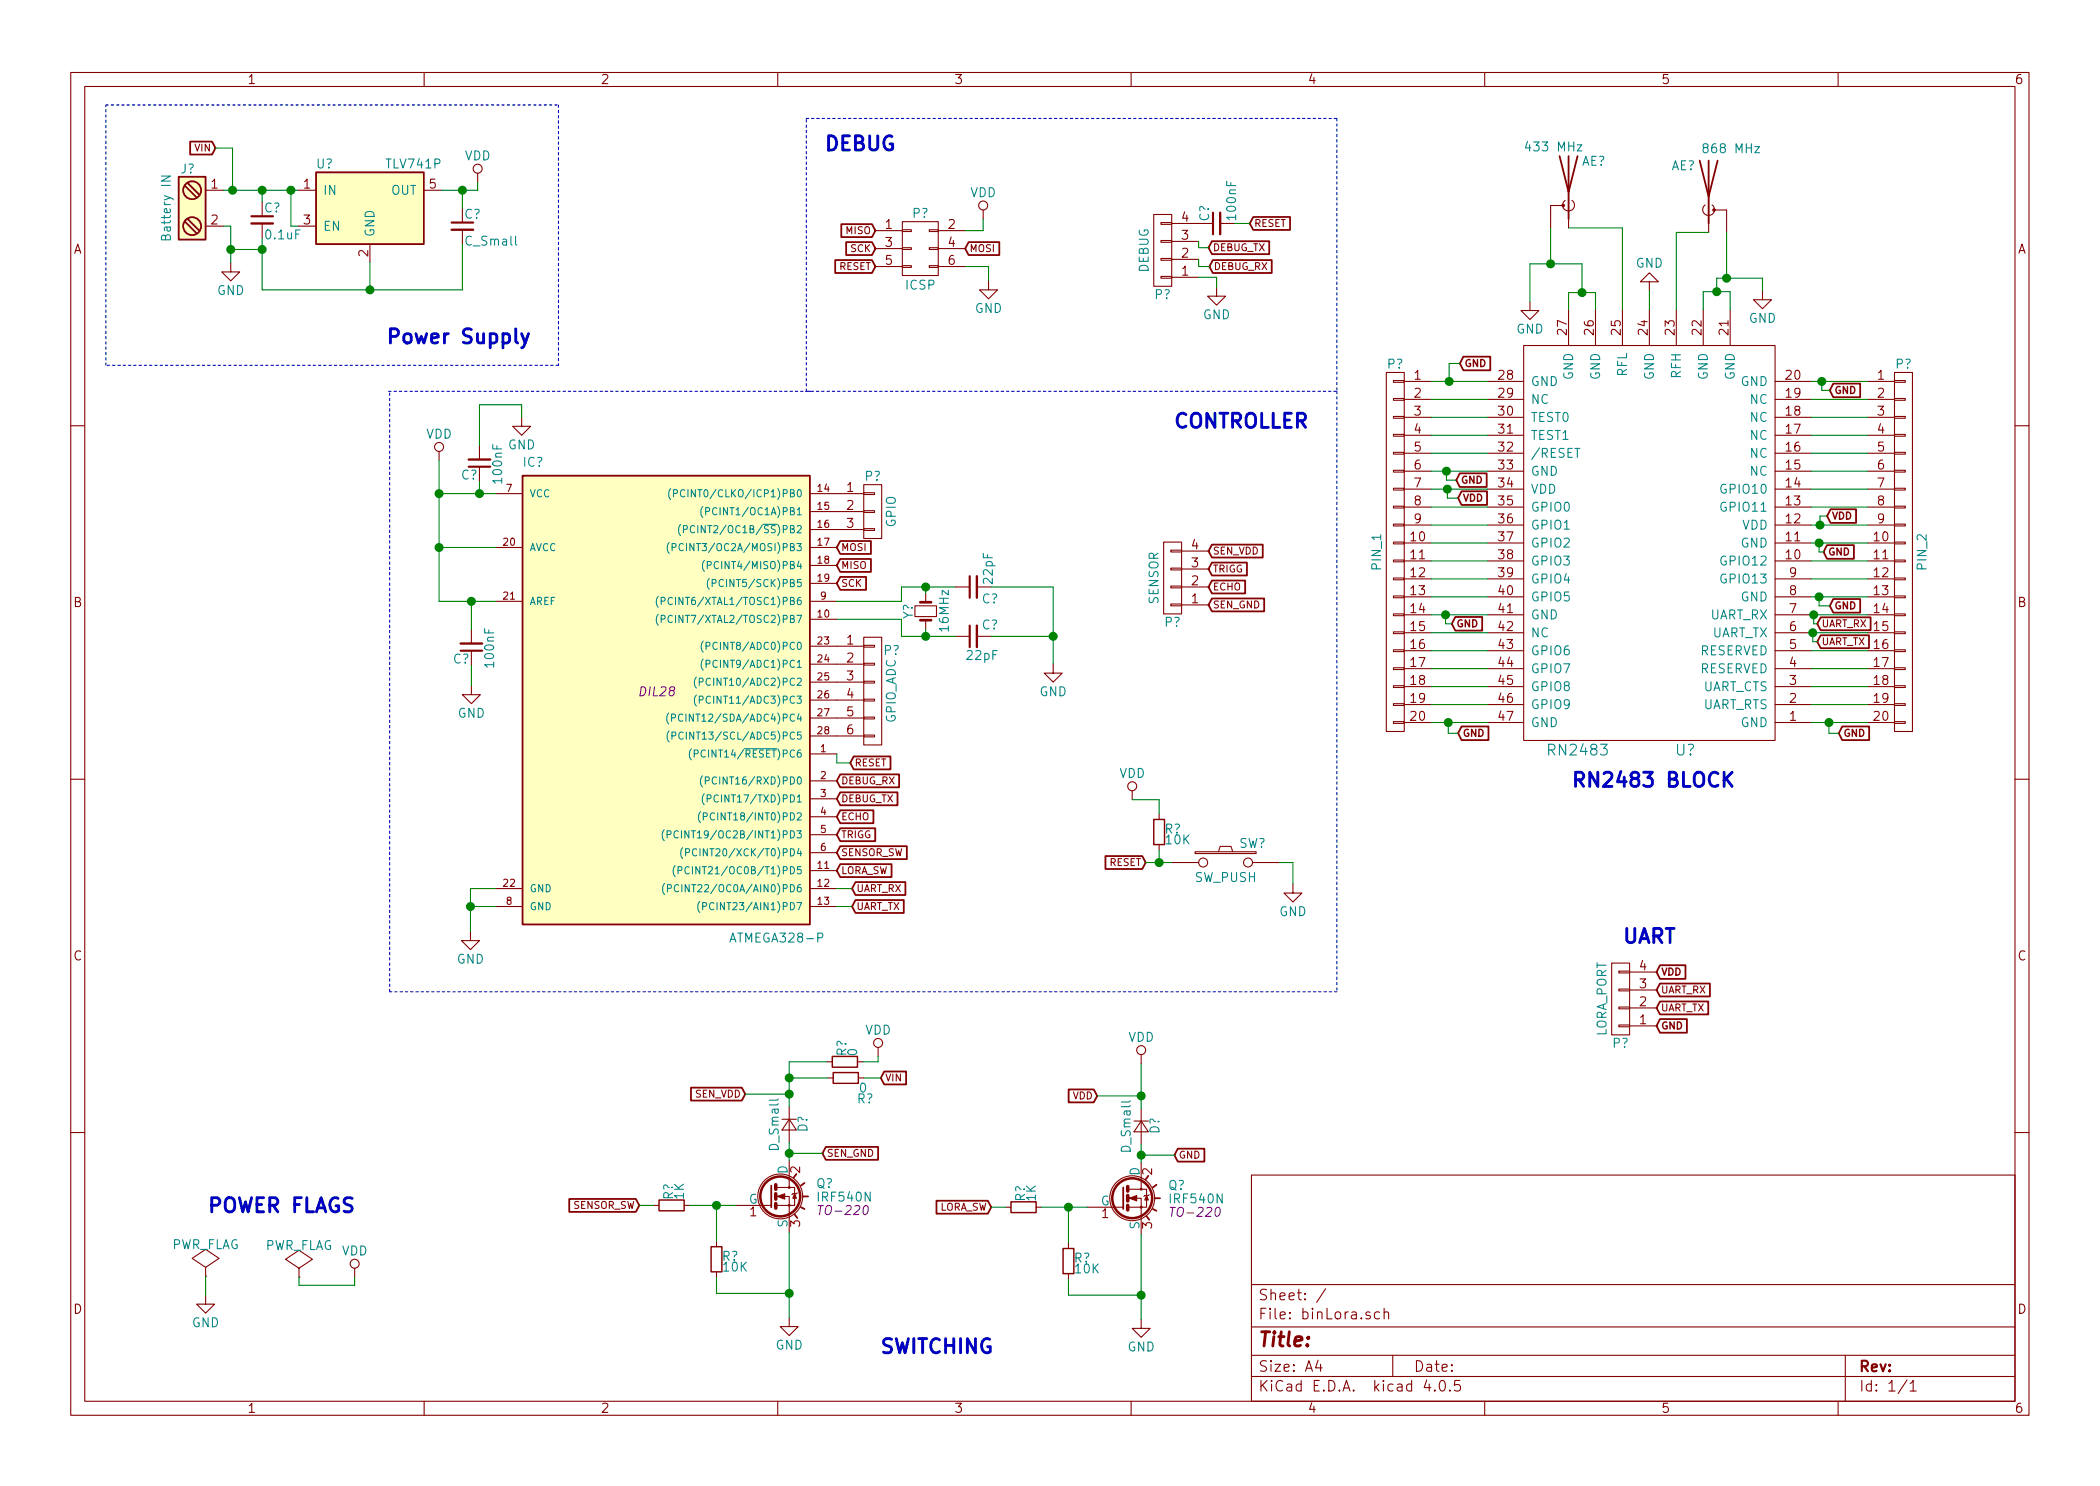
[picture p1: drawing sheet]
<svg xmlns="http://www.w3.org/2000/svg" width="297mm" height="210mm" viewBox="0 0 297 210" stroke-linecap="round" stroke-linejoin="round" font-family="sans-serif">
<g fill="none" stroke="#840000" stroke-width=".15">
<path d="M10 10.3h277v189.9h-277zM12 12.2h273v186.1h-273zM60 10.3v1.9M110 10.3v1.9M160 10.3v1.9M210 10.3v1.9M260 10.3v1.9M29.1 26.9h2.5M29.1 32h2.5M32.6 37.2v1.3h1.3l-1.3 1.2-1.2-1.2h1.2M37.1 31.6v2M42.2 26.9h2.5"/>
<path d="M42.2 32h2.5M52.3 34.5v2.6M59.9 26.9h2.6M65.4 32.5v2M67.6 24.5v1.3M123.8 32.6h3.8M123.8 35.2h3.8M123.8 37.7h3.8M127.6 37.6h1.3v.2h-1.3zM127.6 35h1.3v.3h-1.3zM127.6 32.5h1.3v.3h-1.3zM127.6 31.4h5.1v7.6h-5.1z"/>
<path d="M131.4 37.6h1.3v.2h-1.3zM131.4 35h1.3v.3h-1.3zM131.4 32.5h1.3v.3h-1.3zM132.7 32.6h3.8M132.7 35.2h3.8M132.7 37.7h3.8M139.1 29.7v1.3M139.8 39.7v1.3h1.3l-1.3 1.3-1.2-1.3h1.2M163.2 30.3h2.5v10.2h-2.5zM164.2 31.5h1.5v.2h-1.5zM164.2 34h1.5v.3h-1.5zM164.2 36.6h1.5v.2h-1.5z"/>
<path d="M164.2 39.1h1.5v.3h-1.5zM165.7 39.2h3.8M165.7 36.7h3.8M165.7 34.2h3.8M165.7 31.6h3.8M172.6 31.6h2M221.1 29.1h-1.8v3.2M221.4 28.4a.82 .82 0 0 0-.1 1.2 .82 .82 0 0 0 1.2 0 .82 .82 0 0 0-.1-1.2M221.9 27.2v5.1M233.3 39.9h1.3l-1.3-1.3-1.3 1.3h1.3v1.2M241.2 29a.82 .82 0 0 0-.1 1.2 .82 .82 0 0 0 1.2 0 .82 .82 0 0 0-.1-1.2M241.7 27.8v5.1"/>
<path d="M242.4 29.7h1.8v3.2M73.8 59v1.3h1.3l-1.3 1.3-1.3-1.3h1.3M172.1 40.6v1.3h1.3l-1.3 1.3-1.3-1.3h1.3M196.1 52.7h2.5v50.8h-2.5zM197.1 58.9h1.5v.3h-1.5zM197.1 56.4h1.5v.2h-1.5zM197.1 53.8h1.5v.3h-1.5zM198.6 54h3.8M198.6 59h3.8M198.6 56.5h3.8M210.4 54h5.1M210.4 59h5.1"/>
<path d="M210.4 56.5h5.1M215.5 48.9h35.6v55.9h-35.6zM216.4 42.7v1.2h1.3l-1.3 1.3-1.3-1.3h1.3M221.9 43.8v5.1M225.7 43.8v5.1M229.5 43.8v5.1M233.3 43.8v5.1M237.1 43.8v5.1M240.9 43.8v5.1M244.7 43.8v5.1M249.3 41.1v1.3h1.3l-1.3 1.3-1.3-1.3h1.3M251.1 54h5.1"/>
<path d="M251.1 59h5.1M251.1 56.5h5.1M264.2 54h3.8M264.2 59h3.8M264.2 56.5h3.8M268 52.7h2.5v50.8h-2.5zM268 58.9h1.5v.3h-1.5zM268 56.4h1.5v.2h-1.5zM268 53.8h1.5v.3h-1.5zM10 60.2h2M62.1 63.9v1.2M67.8 63v2"/>
<path d="M70.1 69.8h3.8M70.1 77.5h3.8M114.6 69.8h7.6M114.6 77.5h3.8M114.6 72.4h7.6M114.6 74.9h7.6M122.2 74.8h1.5v.3h-1.5zM122.2 72.3h1.5v.2h-1.5zM122.2 69.7h1.5v.3h-1.5zM122.2 68.6h2.5v7.6h-2.5zM164.6 76.7h2.5v10.2h-2.5zM165.6 77.8h1.5v.3h-1.5z"/>
<path d="M167.1 78h3.8M197.1 79.2h1.5v.3h-1.5zM197.1 76.7h1.5v.3h-1.5zM197.1 74.2h1.5v.2h-1.5zM197.1 71.6h1.5v.3h-1.5zM197.1 69.1h1.5v.2h-1.5zM197.1 66.5h1.5v.3h-1.5zM197.1 64h1.5v.3h-1.5zM197.1 61.5h1.5v.2h-1.5zM198.6 79.4h3.8M198.6 76.8h3.8M198.6 61.6h3.8"/>
<path d="M198.6 74.3h3.8M198.6 64.1h3.8M198.6 71.7h3.8M198.6 66.7h3.8M198.6 69.2h3.8M210.4 79.4h5.1M210.4 76.8h5.1M210.4 61.6h5.1M210.4 74.3h5.1M210.4 64.1h5.1M210.4 71.7h5.1M210.4 66.7h5.1"/>
<path d="M210.4 69.2h5.1M251.1 79.4h5.1M251.1 76.8h5.1M251.1 61.6h5.1M251.1 74.3h5.1M251.1 64.1h5.1M251.1 71.7h5.1M251.1 66.7h5.1M251.1 69.2h5.1M264.2 79.4h3.8M264.2 76.8h3.8M264.2 61.6h3.8"/>
<path d="M264.2 74.3h3.8M264.2 64.1h3.8M264.2 71.7h3.8M264.2 66.7h3.8M264.2 69.2h3.8M268 79.2h1.5v.3h-1.5zM268 76.7h1.5v.3h-1.5zM268 74.2h1.5v.2h-1.5zM268 71.6h1.5v.3h-1.5zM268 69.1h1.5v.2h-1.5zM268 66.5h1.5v.3h-1.5zM268 64h1.5v.3h-1.5z"/>
<path d="M268 61.5h1.5v.2h-1.5zM285 60.2h2M66.7 97v1.3h1.2l-1.2 1.3-1.3-1.3h1.3M66.7 89v2.1M70.1 85.1h3.8M114.6 85.1h3.8M114.6 87.6h3.8M114.6 91.4h7.6M114.6 94h7.6M114.6 96.5h7.6M114.6 99.1h7.6M114.6 80h3.8"/>
<path d="M114.6 82.5h3.8M122.2 98.9h1.5v.3h-1.5zM122.2 96.4h1.5v.2h-1.5zM122.2 93.8h1.5v.3h-1.5zM122.2 91.3h1.5v.3h-1.5zM122.2 90.2h2.5v15.2h-2.5zM129.4 85.7h3.1v1.5h-3.1zM130.9 83.9v1.3M130.9 87.8v1.2M135.1 83.1h2.1M135.1 90h2.1M138.2 83.1h2"/>
<path d="M138.2 90h2M149 94v1.2h1.2l-1.2 1.3-1.3-1.3h1.3M165.6 80.4h1.5v.2h-1.5zM165.6 82.9h1.5v.3h-1.5zM165.6 85.5h1.5v.2h-1.5zM167.1 83.1h3.8M167.1 85.6h3.8M167.1 80.5h3.8M197.1 99.6h1.5v.2h-1.5zM197.1 97h1.5v.3h-1.5zM197.1 94.5h1.5v.2h-1.5zM197.1 91.9h1.5v.3h-1.5z"/>
<path d="M197.1 89.4h1.5v.3h-1.5zM197.1 86.9h1.5v.2h-1.5zM197.1 84.3h1.5v.3h-1.5zM197.1 81.8h1.5v.2h-1.5zM198.6 99.7h3.8M198.6 97.1h3.8M198.6 94.6h3.8M198.6 92.1h3.8M198.6 89.5h3.8M198.6 87h3.8M198.6 84.4h3.8M198.6 81.9h3.8"/>
<path d="M210.4 99.7h5.1M210.4 97.1h5.1M210.4 94.6h5.1M210.4 92.1h5.1M210.4 89.5h5.1M210.4 87h5.1M210.4 84.4h5.1M210.4 81.9h5.1M251.1 99.7h5.1M251.1 97.1h5.1M251.1 94.6h5.1M251.1 92.1h5.1"/>
<path d="M251.1 89.5h5.1M251.1 87h5.1M251.1 84.4h5.1M251.1 81.9h5.1M264.2 99.7h3.8M264.2 97.1h3.8M264.2 94.6h3.8M264.2 92.1h3.8M264.2 89.5h3.8M264.2 87h3.8M264.2 84.4h3.8M264.2 81.9h3.8"/>
<path d="M268 99.6h1.5v.2h-1.5zM268 97h1.5v.3h-1.5zM268 94.5h1.5v.2h-1.5zM268 91.9h1.5v.3h-1.5zM268 89.4h1.5v.3h-1.5zM268 86.9h1.5v.2h-1.5zM268 84.3h1.5v.3h-1.5zM268 81.8h1.5v.2h-1.5zM10 110.3h2M114.6 106.7h3.8M114.6 110.5h3.8M114.6 113h3.8"/>
<path d="M114.6 115.6h3.8M114.6 118.1h3.8M114.6 101.6h7.6M114.6 104.1h7.6M122.2 104h1.5v.3h-1.5zM122.2 101.5h1.5v.2h-1.5zM160.1 111.9v1.3M164 115.2v.7M164 119.5v.8M197.1 102.1h1.5v.3h-1.5zM198.6 102.2h3.8M210.4 102.2h5.1"/>
<path d="M251.1 102.2h5.1M264.2 102.2h3.8M268 102.1h1.5v.3h-1.5zM285 110.3h2M66.5 131.8v1.3h1.3l-1.3 1.3-1.2-1.3h1.2M70.1 128.3h3.8M70.1 125.7h3.8M114.6 120.6h3.8M114.6 128.3h3.8M114.6 123.2h3.8M114.6 125.7h3.8M165.7 122h3.8"/>
<path d="M169 120.5h8.7v.3h-8.7zM172.3 120.5l.3-.7h1.5l.3 .7M177.2 122h3.8M182.9 125.1v1.3h1.2l-1.2 1.2-1.3-1.2h1.3M228 136.3h2.5v10.1h-2.5zM229 137.4h1.5v.3h-1.5zM229 139.9h1.5v.3h-1.5zM230.5 137.5h3.8M110.6 158.4h2M111.6 158.4l1 1.5h-2zM111.6 156.6v5.1M117 150.2h.7"/>
<path d="M117.1 152.5h.8M121.3 150.2h.7M121.4 152.5h.8M124.2 148.2v1.3M160.4 158.6h2M161.4 158.6l1 1.5h-2zM161.4 149.2v1.3M161.4 156.8v5.1M229 142.5h1.5v.2h-1.5zM229 145h1.5v.3h-1.5zM230.5 145.2h3.8M230.5 142.6h3.8"/>
<path d="M230.5 140.1h3.8M10 160.2h2M29.1 179.3l1.9-1.3-1.9-1.2-1.9 1.2 1.9 1.3v1.3M42.3 179.4l1.9-1.2-1.9-1.3-1.9 1.3 1.9 1.2v1.3M50.2 179.4v1.3M92.5 170.6h.7M96.8 170.6h.7M101.3 175.6v.8M101.3 180v.7M104 170.6h5.1M109.9 170.6h1.7v3.8M111.6 164.2v3.8h-1.7"/>
<path d="M111.6 168h.8v2.6h-.8v-1.3h-1.7M112.8 168.8l-.2 .1h-.5l-.1 .1M142.2 170.8h.8M146.6 170.8h.7M151.1 175.9v.8M153.8 170.8h5.1M159.6 170.8h1.8v3.8M161.4 164.5v3.8h-1.8M161.4 168.3h.8v2.5h-.8v-1.3h-1.8M162.6 169l-.2 .2h-.5l-.1 .1M177 166.3h108v32h-108zM285 160.2h2"/>
<path d="M29.1 180.6h.1M29.1 183.3v1.2h1.3l-1.3 1.3-1.3-1.3h1.3M42.3 180.7h.1M60 198.3v1.9M110 198.3v1.9M111.6 186.4v1.3h1.3l-1.3 1.3-1.2-1.3h1.2M151.1 180.2v.8M160 198.3v1.9M161.4 186.7v1.3h1.3l-1.3 1.2-1.3-1.2h1.3M177 194.8h108M177 191.8h108M177 187.8h108"/>
<path d="M177 181.8h108M186.4 192.5l-.3 1h.9M186.8 193v1M187.5 182.3l-1.3 2M195.1 185.7l-.4-.1-.3 .3 .1 .6 .2 .1 .4-.1M195.8 185.7a.38 .38 0 0 1 .6 .1v.8M195.8 185.1v1.5M197 191.8v3M201.8 195.2l-.4 1.1h1M202.9 196.7h.1l-.1 .1v-.1v.1M203.8 195.4a.34 .34 0 0 1 .6 .2 .77 .77 0 0 1-.5 1.2 .97 .97 0 0 1-.1-1.4zM205.1 196.7h.1l-.1 .1-.1-.1h.1v.1"/>
<path d="M206.5 195.3h-.7l-.1 .7a.62 .62 0 0 1 .7 0l.2 .2-.1 .5-.2 .1h-.4l-.2-.1M210 198.3v1.9M260 198.3v1.9M261 191.8v6.5M269.7 195.2l-1.2 2M270.2 195.8l.4-.5v1.5M270.2 196.8h.8"/>
<circle cx="67.6" cy="23.9" r=".63"/>
<circle cx="139.1" cy="29.1" r=".63"/>
<circle cx="62.1" cy="63.2" r=".63"/>
<circle cx="160.1" cy="111.2" r=".63"/>
<circle cx="170.2" cy="122" r=".63"/>
<circle cx="176.5" cy="122" r=".63"/>
<circle cx="124.2" cy="147.6" r=".63"/>
<circle cx="161.4" cy="148.6" r=".63"/>
<circle cx="50.2" cy="178.8" r=".63"/>
<circle cx="110.4" cy="169.3" r="3.2"/>
<circle cx="111.6" cy="168" r=".13"/>
<circle cx="111.6" cy="170.6" r=".13"/>
<circle cx="160.1" cy="169.5" r="3.2"/>
<circle cx="161.4" cy="168.3" r=".13"/>
<circle cx="161.4" cy="170.8" r=".13"/>
</g>
<g fill="#ffffc2" stroke="#ffffc2" stroke-width=".14">
<path d="M73.9 67.3h40.7v63.5h-40.7z"/>
<path d="M44.7 24.4h15.2v10.1h-15.2z"/>
<path d="M25.3 25h3.8v8.9h-3.8z"/>
</g>
<g fill="none" stroke="#840000" stroke-width=".25">
<path d="M25.3 25h3.8v8.9h-3.8zM26.2 31.4l1.6 1.6M26.2 26.3l1.6 1.6M26.5 25.9l1.7 1.7M26.5 31l1.7 1.6M26.9 20h3.1l.5 .9-.5 1h-3.1zM44.7 24.4h15.2v10.1h-15.2zM118.1 36.8h5.2l.5 .9-.5 .9h-5.2zM119 31.7h4.3l.5 .9-.5 .9h-4.3zM119.7 34.3h3.6l.5 .9-.5 .9h-3.6zM137 34.3h4.4v1.8h-4.4l-.5-.9zM171.4 34.1h8.1v1.9h-8.1l-.5-1z"/>
<path d="M171.6 36.8h8.3v1.8h-8.3l-.5-.9zM177.3 30.7h5.2v1.8h-5.2l-.5-.9zM220.6 22.1l1.3 5.1 1.2-5.1M221.9 22.1v8.9M240.4 22.7l1.3 5.1 1.3-5.1M241.7 22.7v8.9M207 50.5h3.8v1.9h-3.8l-.5-1zM259.3 54.3h3.8v1.9h-3.8l-.5-1zM73.9 67.3h40.7v63.5h-40.7zM118.8 76.5h4.4v1.9h-4.4l-.4-.9zM118.8 79.1h4.4v1.8h-4.4l-.4-.9zM171.4 79.6h5v1.8h-5l-.5-.9z"/>
<path d="M171.4 77.1h7.2v1.8h-7.2l-.5-.9zM206.5 67h3.8v1.9h-3.8l-.5-1zM206.7 69.5h3.6v1.9h-3.6l-.5-.9zM258.4 77.1h3.8v2h-3.8l-.5-1zM258.9 72.1h3.6v1.9h-3.6l-.5-1zM118.8 81.6h3.7v1.9h-3.7l-.4-1zM171.4 82.1h4.7v1.9h-4.7l-.5-.9zM171.4 84.7h7.4v1.8h-7.4l-.5-.9zM205.8 87.3h3.9v1.9h-3.9l-.4-.9zM257.5 87.3h7.1v1.9h-7.1l-.5-.9zM257.5 89.9h6.9v1.8h-6.9l-.5-.9zM259.3 84.8h3.8v1.9h-3.8l-.5-1z"/>
<path d="M118.8 112.1h8.1v1.8h-8.1l-.4-.9zM118.8 109.6h8.4v1.8h-8.4l-.4-.9zM118.8 114.6h4.7v1.9h-4.7l-.4-.9zM118.8 117.2h5v1.8h-5l-.4-.9zM118.8 119.7h9.5v1.9h-9.5l-.4-1zM120.8 107h5.2v1.9h-5.2l-.5-1zM206.7 102.8h3.8v1.9h-3.8l-.5-.9zM260.6 102.8h3.8v1.9h-3.8l-.5-.9zM118.8 122.3h7.3v1.8h-7.3l-.4-.9zM121 124.8h7.1v1.8h-7.1l-.5-.9zM121 127.3h6.8v1.9h-6.8l-.5-.9zM156.4 121.1h5.2l.5 .9-.5 1h-5.2z"/>
<path d="M234.8 139.2h7.1v1.8h-7.1l-.5-.9zM234.8 136.6h3.6v1.9h-3.6l-.5-1zM97.7 153.9h7.2l.5 .9-.5 .9h-7.2zM125.1 151.6h3.1v1.8h-3.1l-.5-.9zM151.2 154.1h3.5l.5 1-.5 .9h-3.5zM234.8 141.7h6.8v1.8h-6.8l-.5-.9zM234.8 144.2h3.8v1.9h-3.8l-.5-.9zM80.5 169.6h9.4l.5 1-.5 .9h-9.4zM109.1 167.8v3M112.4 171.8l.4 .5M112.6 166.1l-.3 .5M113.3 170.8l.5 .3"/>
<path d="M113.5 169.3h.8M113.8 167.4l-.5 .4M116.8 162.3h7.4v1.8h-7.4l-.5-.9zM132.5 169.9h7.2l.5 .9-.5 .9h-7.2zM158.9 168v3.1M162.2 172.1l.4 .5M162.4 166.4l-.3 .5M163.1 171.1l.5 .2M163.3 169.5h.8M163.6 167.6l-.5 .4M166.6 162.5h3.8v1.9h-3.8l-.5-1z"/>
<circle cx="27.2" cy="26.9" r="1.27"/>
<circle cx="27.2" cy="32" r="1.27"/>
</g>
<g fill="none" stroke="#008484" stroke-width=".15">
<path d="M22.8 24.9h1.3l-1.3 .7h1.3M94.7 76.8a1.2 1.2 0 0 0 0 1.5M94.9 69.1a1.2 1.2 0 0 0 0 1.6M95.1 77.4h.5v-.2v-.2l-.5-.1v1M95.3 69.8h.5v-.2v-.3h-.5v1M96.3 74.2a1.2 1.2 0 0 0 0 1.6M96.6 77a.4 .4 0 0 0-.5 0 .4 .4 0 0 0-.1 .5 .37 .37 0 0 0 .2 .4 .37 .37 0 0 0 .4-.1M96.7 74.9l.5-.1v-.1v-.3h-.5v1M96.9 69.4a.4 .4 0 0 0-.6 0 .4 .4 0 0 0-.1 .5 .37 .37 0 0 0 .2 .4 .37 .37 0 0 0 .5-.1M98.2 74.5a.4 .4 0 0 0-.5 0 .4 .4 0 0 0-.1 .4 .37 .37 0 0 0 .2 .4 .37 .37 0 0 0 .4 0M99.4 71.7a1.2 1.2 0 0 0 0 1.5M99.6 79.3a1.2 1.2 0 0 0 0 1.5"/>
<path d="M99.8 72.4l.5-.1 .1-.1-.1-.3-.5-.1v1M100.1 80l.4-.1 .1-.1-.1-.3-.4-.1v1.1M93.1 84.4a1.2 1.2 0 0 0 0 1.5M93.1 86.9a1.2 1.2 0 0 0 0 1.6M93.5 85.1l.5-.1 .1-.1-.1-.3-.5-.1v1M93.5 87.6l.5-.1 .1-.1-.1-.3h-.5v1M98.5 95.8a1.2 1.2 0 0 0 0 1.6M98.5 98.3a1.2 1.2 0 0 0 0 1.6M98.9 96.5l.5-.1 .1-.1-.1-.3h-.5v1M98.9 99h.5l.1-.2-.1-.3h-.5v1M99.5 90.7a1.2 1.2 0 0 0 0 1.6M99.5 93.3a1.2 1.2 0 0 0 0 1.5"/>
<path d="M99.9 91.4h.5v-.2v-.3h-.5v1M99.9 93.9h.5v-.2v-.2l-.5-.1v1M100.3 81.8a1.2 1.2 0 0 0 0 1.6M100.7 82.5h.5l.1-.2-.1-.3h-.5v1M94 117.4a1.2 1.2 0 0 0 0 1.5M94.4 118.1l.4-.1 .1-.1-.1-.3-.4-.1v1.1M94.6 100.9a1.2 1.2 0 0 0 0 1.5M94.6 103.4a1.2 1.2 0 0 0 0 1.6M95 101.6l.5-.1 .1-.1-.1-.3-.5-.1v1.1M95 104.1h.5l.1-.2-.1-.3h-.5v1M95.9 117.6a.4 .4 0 0 0-.5 0 .4 .4 0 0 0-.1 .5 .37 .37 0 0 0 .2 .4 .37 .37 0 0 0 .4 0M96.6 119.9a1.2 1.2 0 0 0 0 1.6"/>
<path d="M96.6 101.1a.4 .4 0 0 0-.5 0 .4 .4 0 0 0-.1 .5 .37 .37 0 0 0 .1 .4 .37 .37 0 0 0 .5-.1M96.6 103.7a.4 .4 0 0 0-.5 0 .4 .4 0 0 0-.1 .5 .37 .37 0 0 0 .2 .3 .37 .37 0 0 0 .4 0M97.8 106a1.2 1.2 0 0 0 0 1.5M98.2 106.6h.5l.1-.2-.1-.2-.5-.1v1M99.1 114.9a1.2 1.2 0 0 0 0 1.5M99.4 109.8a1.2 1.2 0 0 0 0 1.5M99.5 115.5h.5l.1-.2-.1-.2-.5-.1v1M99.6 112.3a1.2 1.2 0 0 0 0 1.6M99.8 110.5l.5-.1v-.1v-.3l-.5-.1v1M100 113l.5-.1 .1-.1-.1-.3h-.5v1M105.3 105.9h4.6M94 125a1.2 1.2 0 0 0 0 1.6"/>
<path d="M94.4 125.7l.5-.1 .1-.1-.1-.3h-.5v1M95.5 122.5a1.2 1.2 0 0 0 0 1.5M95.9 123.2l.5-.1 .1-.1-.1-.3-.5-.1v1M96 125.3a.4 .4 0 0 0-.5 0 .4 .4 0 0 0-.1 .4 .37 .37 0 0 0 .2 .4 .37 .37 0 0 0 .4 0M97 120.6h.5v-.2v-.3h-.5v1M97.5 122.7a.4 .4 0 0 0-.5 0 .4 .4 0 0 0-.1 .5 .37 .37 0 0 0 .2 .4 .37 .37 0 0 0 .4-.1M98.6 120.2a.4 .4 0 0 0-.5 0 .4 .4 0 0 0-.2 .5 .37 .37 0 0 0 .2 .4 .37 .37 0 0 0 .5-.1M99 127.6a1.2 1.2 0 0 0 0 1.5M99.4 128.2h.5v-.2v-.2l-.5-.1v1"/>
</g>
<g fill="none" stroke="#008400" stroke-width=".15">
<path d="M30.5 20.9h2.4v6M31.6 26.9h10.6M31.6 32h1v5.2M32.6 35.3h4.5M37.1 26.9v1.7M37.1 33.6v7.4h28.3v-6.5M41.1 26.9v5.1M52.3 37.1v3.9M65.4 26.9v2.6M67.6 25.8v1.1h-5.1M136.5 37.7h3.3v2M139.1 31v1.6h-2.6"/>
<path d="M169.5 34.2v.8h1.4M169.5 36.7v1h1.6M169.5 39.2h2.6v1.4M174.6 31.6h2.2M219.3 32.3v5M221.9 32.3h7.6v11.5M241.7 32.9h-4.6v10.9M244.2 32.9v6.5M73.8 59v-1.7h-6v5.7M202.4 54h8M202.4 56.5h8M202.4 59h8"/>
<path d="M206.5 51.4h-1.5v2.6M221.9 43.8v-2.4h3.8v2.4M223.8 41.4v-4.1h-7.4v5.4M233.3 41.1v2.7M240.9 43.8v-2.5h3.8v2.5M249.3 41.1v-1.7h-6.5v1.9M256.2 54h8M256.2 56.5h8M256.2 59h8M257.7 54v1.2h1.1M62.1 65.1v20h8M62.1 77.5h8"/>
<path d="M62.1 69.8h8M67.8 68.1v1.7M202.4 61.6h8M202.4 64.1h8M202.4 66.7h8M202.4 69.2h8M202.4 71.7h8M202.4 74.3h8M202.4 76.8h8M202.4 79.4h8M204.6 66.7v1.2h1.4M204.7 69.2v1.3h1.5"/>
<path d="M256.2 61.6h8M256.2 64.1h8M256.2 66.7h8M256.2 69.2h8M256.2 71.7h8M256.2 74.3h8M256.2 76.8h8M256.2 79.4h8M257.3 76.8v1.3h.6M258.4 73h-1v1.3M66.7 85.1v3.9M66.7 94.1v2.9"/>
<path d="M118.4 87.6h9.1v2.4h7.6M130.9 83.1v.8M130.9 89v1M135.1 83.1h-7.6v2h-9.1M140.2 83.1h8.8v10.9M140.2 90h8.8M202.4 81.9h8M202.4 84.4h8M202.4 87h8M202.4 89.5h8M202.4 92.1h8M202.4 94.6h8"/>
<path d="M202.4 97.1h8M202.4 99.7h8M204.5 87v1.3h.9M256.2 81.9h8M256.2 84.4h8M256.2 87h8M256.2 89.5h8M256.2 92.1h8M256.2 94.6h8M256.2 97.1h8M256.2 99.7h8M256.4 89.5v1.3h.6"/>
<path d="M256.5 87v1.3h.5M257.3 84.4v1.3h1.5M118.4 106.7v1.2h1.9M160.1 113.2h3.9v2M202.4 102.2h8M204.9 102.2v1.6h1.3M256.2 102.2h8M258.7 102.2v1.6h1.4M66.5 128.3h3.6M70.1 125.7h-3.6v6.1M118.4 125.7h2.1M118.4 128.3h2.1"/>
<path d="M162.1 122h3.6M164 120.3v1.7M181 122h1.9v3.1M105.4 154.8h6.2M111.6 152.5h5.5M117 150.2h-5.4v6.4M122.2 152.5h2.4M124.2 149.5v.7h-2.2M155.2 155.1h6.2M161.4 150.5v6.3M90.4 170.6h2.1M97.5 170.6h6.5"/>
<path d="M101.3 170.6v5M111.6 161.7v2.5M111.6 174.4v12M111.6 163.2h4.7M140.2 170.8h2M147.3 170.8h6.5M151.1 170.8v5.1M161.4 161.9v2.6M161.4 174.6v12.1M161.4 163.4h4.7M29.1 180.6v2.7M42.3 180.7v1.2h7.9v-1.2"/>
<path d="M101.3 180.7v2.3h10.3M151.1 181v2.3h10.3"/>
</g>
<path d="M35.6 31.6h3M63.9 32.5h3M172.6 30.1v3M66.3 65h3M65.2 91.1h3M138.2 81.5v3.1M138.2 88.5v3.1" fill="none" stroke="#840000" stroke-width=".33"/>
<path d="M35.6 30.6h3M63.9 31.5h3M171.6 30.1v3M66.3 66h3M65.2 92.1h3M137.2 81.5v3.1M137.2 88.5v3.1" fill="none" stroke="#840000" stroke-width=".3"/>
<g fill="#008400" stroke="#008400" stroke-width=".25">
<circle cx="37.1" cy="26.9" r=".51"/>
<circle cx="32.6" cy="35.3" r=".51"/>
<circle cx="37.1" cy="35.3" r=".51"/>
<circle cx="41.1" cy="26.9" r=".51"/>
<circle cx="65.4" cy="26.9" r=".51"/>
<circle cx="52.3" cy="41" r=".51"/>
<circle cx="32.9" cy="26.9" r=".51"/>
<circle cx="62.1" cy="77.5" r=".51"/>
<circle cx="62.1" cy="69.8" r=".51"/>
<circle cx="66.5" cy="128.3" r=".51"/>
<circle cx="223.8" cy="41.4" r=".51"/>
<circle cx="242.8" cy="41.3" r=".51"/>
<circle cx="219.3" cy="37.3" r=".51"/>
<circle cx="244.2" cy="39.4" r=".51"/>
<circle cx="256.5" cy="87" r=".51"/>
<circle cx="256.4" cy="89.5" r=".51"/>
<circle cx="205" cy="54" r=".51"/>
<circle cx="204.6" cy="66.7" r=".51"/>
<circle cx="204.9" cy="102.2" r=".51"/>
<circle cx="204.5" cy="87" r=".51"/>
<circle cx="258.7" cy="102.2" r=".51"/>
<circle cx="257.3" cy="84.4" r=".51"/>
<circle cx="257.3" cy="76.8" r=".51"/>
<circle cx="257.7" cy="54" r=".51"/>
<circle cx="204.7" cy="69.2" r=".51"/>
<circle cx="257.4" cy="74.3" r=".51"/>
<circle cx="164" cy="122" r=".51"/>
<circle cx="130.9" cy="83.1" r=".51"/>
<circle cx="130.9" cy="90" r=".51"/>
<circle cx="149" cy="90" r=".51"/>
<circle cx="67.8" cy="69.8" r=".51"/>
<circle cx="101.3" cy="170.6" r=".51"/>
<circle cx="111.6" cy="183" r=".51"/>
<circle cx="111.6" cy="152.5" r=".51"/>
<circle cx="111.6" cy="154.8" r=".51"/>
<circle cx="111.6" cy="163.2" r=".51"/>
<circle cx="151.1" cy="170.8" r=".51"/>
<circle cx="161.4" cy="183.3" r=".51"/>
<circle cx="161.4" cy="155.1" r=".51"/>
<circle cx="161.4" cy="163.4" r=".51"/>
<circle cx="66.7" cy="85.1" r=".51"/>
</g>
<g fill="#840000" stroke="#840000" stroke-width=".15">
<path d="M112.4 168.9l.2 .6h-.5z"/>
<path d="M110 169.3l1-.4v.8z"/>
<path d="M162.2 169.2l.2 .6h-.5z"/>
<path d="M159.8 169.5l1-.3v.7z"/>
<circle cx="242.4" cy="29.7" r=".18"/>
<circle cx="221.1" cy="29.1" r=".18"/>
</g>
<path d="M73.8 47.2l.5 1.3M74.8 47.2l-.7 1.8-.3 .2M244.1 110.1l.9 1.2M245 109.3l-1.1 1.1" fill="none" stroke="#0000c2" stroke-width=".41"/>
<path d="M163.2 115.9h1.5v3.6h-1.5zM117.7 149.5h3.6v1.5h-3.6zM117.9 151.8h3.5v1.5h-3.5zM93.2 169.8h3.6v1.5h-3.6zM100.6 176.4h1.5v3.6h-1.5zM143 170h3.6v1.6h-3.6zM150.4 176.7h1.5v3.5h-1.5z" fill="none" stroke="#840000" stroke-width=".2"/>
<path d="M130.2 87.8h1.5M130.2 85.2h1.5" fill="none" stroke="#840000" stroke-width=".38"/>
<g fill="none" stroke="#840000" stroke-width=".36">
<circle cx="110.4" cy="169.3" r="2.82"/>
<circle cx="160.1" cy="169.5" r="2.82"/>
</g>
<path d="M109.7 167.6v.7M109.7 168.9v.8M109.7 170.3v.6M159.5 167.9v.6M159.5 169.2v.7M159.5 170.6v.6" fill="none" stroke="#840000" stroke-width=".51"/>
<path d="M15 14.9h64M79 14.9v36.8M114 16.8h75.1M189.1 16.8v38.4M15 51.7v-36.8M55 55.4h134.1M79 51.7h-64M114 55.4v-38.6M114.7 55.4h-.7M189.1 55.4v84.9M55.1 140.3v-84.9M189.1 140.3h-134" fill="none" stroke="#0000c2" stroke-width=".15" stroke-dasharray=".3 .4"/>
<g font-size="2.8" fill="#0000c2">
<text x="116.7" y="21.3">DEBUG</text>
<text x="54.7" y="48.6">Power Supply</text>
<text x="166.1" y="60.6">CONTROLLER</text>
<text x="222.4" y="111.4">RN2483 BLOCK</text>
<text x="229.6" y="133.5">UART</text>
<text x="29.5" y="171.6">POWER FLAGS</text>
<text x="124.6" y="191.5">SWITCHING</text>
</g>
<text font-size="2.8" fill="#840000" x="178" y="190.5">Title:</text>
<g font-size="2.1" fill="#008484">
<text x="219.3" y="106.9">RN2483</text>
<text x="237" y="106.9">U?</text>
</g>
<g font-size="2.1" fill="#840000">
<text x="178" y="184">Sheet: /</text>
<text x="178" y="186.7">File: binLora.sch</text>
<text x="178" y="196.9">KiCad E.D.A. kicad 4.0.5</text>
<text x="178" y="194.1">Size: A4</text>
<text x="200" y="194.1">Date:</text>
<text x="263" y="194.1">Rev:</text>
<text x="263" y="196.9">Id: 1/1</text>
</g>
<g font-size="1.8" fill="#840000">
<text x="35" y="11.9">1</text>
<text x="85" y="11.9">2</text>
<text x="135" y="11.9">3</text>
<text x="185" y="11.9">4</text>
<text x="235" y="11.9">5</text>
<text x="285" y="11.9">6</text>
<text x="29.9" y="26.7">1</text>
<text x="43" y="26.7">1</text>
<text x="60.7" y="26.7">5</text>
<text x="10.4" y="35.9">A</text>
<text x="29.9" y="31.7">2</text>
<text x="43" y="31.7">3</text>
<text x="125.2" y="32.4">1</text>
<text x="125.2" y="34.9">3</text>
<text x="134.1" y="32.4">2</text>
<text x="134.1" y="34.9">4</text>
<text x="167.2" y="33.9">3</text>
<text x="167.2" y="31.4">4</text>
<text x="285.4" y="35.9">A</text>
<text x="52.1" y="36.3" transform="rotate(-90 52.1 36.3)">2</text>
<text x="125.2" y="37.5">5</text>
<text x="134.1" y="37.5">6</text>
<text x="167.2" y="39">1</text>
<text x="167.2" y="36.4">2</text>
<text x="221.6" y="47.3" transform="rotate(-90 221.6 47.3)">27</text>
<text x="225.4" y="47.3" transform="rotate(-90 225.4 47.3)">26</text>
<text x="229.2" y="47.3" transform="rotate(-90 229.2 47.3)">25</text>
<text x="233" y="47.3" transform="rotate(-90 233 47.3)">24</text>
<text x="236.9" y="47.3" transform="rotate(-90 236.9 47.3)">23</text>
<text x="240.7" y="47.3" transform="rotate(-90 240.7 47.3)">22</text>
<text x="244.5" y="47.3" transform="rotate(-90 244.5 47.3)">21</text>
<text x="200.1" y="53.7">1</text>
<text x="212" y="53.7">28</text>
<text x="252.7" y="53.7">20</text>
<text x="265.6" y="53.7">1</text>
<text x="200.1" y="56.3">2</text>
<text x="200.1" y="58.8">3</text>
<text x="212" y="58.8">30</text>
<text x="212" y="56.3">29</text>
<text x="252.7" y="58.8">18</text>
<text x="252.7" y="56.3">19</text>
<text x="265.6" y="56.3">2</text>
<text x="265.6" y="58.8">3</text>
<text x="200.1" y="61.3">4</text>
<text x="200.1" y="63.9">5</text>
<text x="212" y="61.3">31</text>
<text x="212" y="63.9">32</text>
<text x="252.7" y="63.9">16</text>
<text x="252.7" y="61.3">17</text>
<text x="265.6" y="61.3">4</text>
<text x="265.6" y="63.9">5</text>
<text x="119.8" y="69.6">1</text>
<text x="200.1" y="66.4">6</text>
<text x="200.1" y="69">7</text>
<text x="200.1" y="71.5">8</text>
<text x="212" y="66.4">33</text>
<text x="212" y="69">34</text>
<text x="212" y="71.5">35</text>
<text x="252.7" y="71.5">13</text>
<text x="252.7" y="69">14</text>
<text x="252.7" y="66.4">15</text>
<text x="265.6" y="66.4">6</text>
<text x="265.6" y="69">7</text>
<text x="265.6" y="71.5">8</text>
<text x="119.8" y="72.1">2</text>
<text x="119.8" y="74.7">3</text>
<text x="168.6" y="77.7">4</text>
<text x="199.6" y="76.6">10</text>
<text x="200.1" y="74">9</text>
<text x="212" y="74">36</text>
<text x="212" y="76.6">37</text>
<text x="252.7" y="76.6">11</text>
<text x="252.7" y="74">12</text>
<text x="265.1" y="76.6">10</text>
<text x="265.6" y="74">9</text>
<text x="168.6" y="82.8">2</text>
<text x="168.6" y="80.3">3</text>
<text x="199.6" y="79.1">11</text>
<text x="199.6" y="81.7">12</text>
<text x="212" y="79.1">38</text>
<text x="212" y="81.7">39</text>
<text x="252.7" y="79.1">10</text>
<text x="253.1" y="81.7">9</text>
<text x="265.1" y="79.1">11</text>
<text x="265.1" y="81.7">12</text>
<text x="10.4" y="85.9">B</text>
<text x="168.6" y="85.3">1</text>
<text x="199.6" y="84.2">13</text>
<text x="199.6" y="86.7">14</text>
<text x="199.6" y="89.3">15</text>
<text x="212" y="84.2">40</text>
<text x="212" y="86.7">41</text>
<text x="212" y="89.3">42</text>
<text x="253.1" y="89.3">6</text>
<text x="253.1" y="86.7">7</text>
<text x="253.1" y="84.2">8</text>
<text x="265.1" y="84.2">13</text>
<text x="265.1" y="86.7">14</text>
<text x="265.1" y="89.3">15</text>
<text x="285.4" y="85.9">B</text>
<text x="119.8" y="91.2">1</text>
<text x="119.8" y="93.7">2</text>
<text x="199.6" y="91.8">16</text>
<text x="199.6" y="94.4">17</text>
<text x="212" y="91.8">43</text>
<text x="212" y="94.4">44</text>
<text x="253.1" y="94.4">4</text>
<text x="253.1" y="91.8">5</text>
<text x="265.1" y="91.8">16</text>
<text x="265.1" y="94.4">17</text>
<text x="119.8" y="96.3">3</text>
<text x="119.8" y="98.8">4</text>
<text x="119.8" y="101.3">5</text>
<text x="199.6" y="102">20</text>
<text x="199.6" y="96.9">18</text>
<text x="199.6" y="99.4">19</text>
<text x="212" y="96.9">45</text>
<text x="212" y="99.4">46</text>
<text x="212" y="102">47</text>
<text x="253.1" y="102">1</text>
<text x="253.1" y="99.4">2</text>
<text x="253.1" y="96.9">3</text>
<text x="265.1" y="102">20</text>
<text x="265.1" y="96.9">18</text>
<text x="265.1" y="99.4">19</text>
<text x="119.8" y="103.9">6</text>
<text x="10.4" y="135.9">C</text>
<text x="231.9" y="137.3">4</text>
<text x="285.4" y="135.9">C</text>
<text x="231.9" y="142.4">2</text>
<text x="231.9" y="139.8">3</text>
<text x="231.9" y="144.9">1</text>
<text x="113.2" y="166" transform="rotate(-90 113.2 166)">2</text>
<text x="162.9" y="166.2" transform="rotate(-90 162.9 166.2)">2</text>
<text x="106.1" y="172.1">1</text>
<text x="113.2" y="173.6" transform="rotate(-90 113.2 173.6)">3</text>
<text x="155.9" y="172.3">1</text>
<text x="162.9" y="173.8" transform="rotate(-90 162.9 173.8)">3</text>
<text x="10.4" y="185.9">D</text>
<text x="285.4" y="185.9">D</text>
<text x="35" y="199.9">1</text>
<text x="85" y="199.9">2</text>
<text x="135" y="199.9">3</text>
<text x="185" y="199.9">4</text>
<text x="235" y="199.9">5</text>
<text x="285" y="199.9">6</text>
</g>
<g font-size="1.8" fill="#008484">
<text x="44.7" y="23.8">U?</text>
<text x="54.7" y="23.8">TLV741P</text>
<text x="65.7" y="22.7">VDD</text>
<text x="216.2" y="21.4">433 MHz</text>
<text x="223.7" y="23.4">AE?</text>
<text x="241.3" y="21.7">868 MHz</text>
<text x="25.5" y="24.5">J?</text>
<text x="45.7" y="27.6">IN</text>
<text x="55.2" y="27.6">OUT</text>
<text x="137.2" y="27.9">VDD</text>
<text x="236.3" y="24.1">AE?</text>
<text x="24.2" y="33.6" transform="rotate(-90 24.2 33.6)">Battery IN</text>
<text x="37.3" y="30">C?</text>
<text x="45.7" y="32.6">EN</text>
<text x="53" y="33.5" transform="rotate(-90 53 33.5)">GND</text>
<text x="65.7" y="30.9">C?</text>
<text x="66" y="34.7">C_Small</text>
<text x="129.1" y="30.8">P?</text>
<text x="171" y="31.3" transform="rotate(-90 171 31.3)">C?</text>
<text x="174.8" y="31" transform="rotate(-90 174.8 31)">100nF</text>
<text x="30.7" y="41.7">GND</text>
<text x="128.1" y="41">ICSP</text>
<text x="162.5" y="38.6" transform="rotate(-90 162.5 38.6)">DEBUG</text>
<text x="231.3" y="37.9">GND</text>
<text x="137.9" y="44.3">GND</text>
<text x="163.3" y="42.3">P?</text>
<text x="170.1" y="45.2">GND</text>
<text x="214.5" y="47.2">GND</text>
<text x="247.3" y="45.7">GND</text>
<text x="196.2" y="52.1">P?</text>
<text x="222.5" y="53.8" transform="rotate(-90 222.5 53.8)">GND</text>
<text x="226.3" y="53.8" transform="rotate(-90 226.3 53.8)">GND</text>
<text x="230.1" y="53.3" transform="rotate(-90 230.1 53.3)">RFL</text>
<text x="233.9" y="53.8" transform="rotate(-90 233.9 53.8)">GND</text>
<text x="237.7" y="53.5" transform="rotate(-90 237.7 53.5)">RFH</text>
<text x="241.6" y="53.8" transform="rotate(-90 241.6 53.8)">GND</text>
<text x="245.4" y="53.8" transform="rotate(-90 245.4 53.8)">GND</text>
<text x="268.1" y="52.1">P?</text>
<text x="216.5" y="59.7">TEST0</text>
<text x="216.5" y="54.6">GND</text>
<text x="216.5" y="57.1">NC</text>
<text x="246.1" y="54.6">GND</text>
<text x="247.5" y="59.7">NC</text>
<text x="247.5" y="57.1">NC</text>
<text x="60.2" y="62">VDD</text>
<text x="71.8" y="63.6">GND</text>
<text x="216.5" y="62.2">TEST1</text>
<text x="216.5" y="64.8">/RESET</text>
<text x="247.5" y="64.8">NC</text>
<text x="247.5" y="62.2">NC</text>
<text x="65.2" y="67.8">C?</text>
<text x="71" y="68.2" transform="rotate(-90 71 68.2)">100nF</text>
<text x="74" y="66">IC?</text>
<text x="122.3" y="68">P?</text>
<text x="216.5" y="67.3">GND</text>
<text x="216.5" y="69.8">VDD</text>
<text x="243.7" y="69.8">GPIO10</text>
<text x="247.5" y="67.3">NC</text>
<text x="126.7" y="74.6" transform="rotate(-90 126.7 74.6)">GPIO</text>
<text x="216.5" y="72.4">GPIO0</text>
<text x="216.5" y="74.9">GPIO1</text>
<text x="216.5" y="77.5">GPIO2</text>
<text x="243.7" y="72.4">GPIO11</text>
<text x="246.1" y="77.5">GND</text>
<text x="246.3" y="74.9">VDD</text>
<text x="140.4" y="82.5" transform="rotate(-90 140.4 82.5)">22pF</text>
<text x="195.4" y="80.6" transform="rotate(-90 195.4 80.6)">PIN_1</text>
<text x="216.5" y="80">GPIO3</text>
<text x="216.5" y="82.5">GPIO4</text>
<text x="243.7" y="82.5">GPIO13</text>
<text x="243.7" y="80">GPIO12</text>
<text x="272.5" y="80.6" transform="rotate(-90 272.5 80.6)">PIN_2</text>
<text x="129.1" y="87.6" transform="rotate(-90 129.1 87.6)">Y?</text>
<text x="134.2" y="89.2" transform="rotate(-90 134.2 89.2)">16MHz</text>
<text x="138.9" y="85.4">C?</text>
<text x="138.9" y="89">C?</text>
<text x="163.9" y="85.5" transform="rotate(-90 163.9 85.5)">SENSOR</text>
<text x="164.7" y="88.7">P?</text>
<text x="216.5" y="85.1">GPIO5</text>
<text x="216.5" y="87.6">GND</text>
<text x="241.7" y="87.6">UART_RX</text>
<text x="246.1" y="85.1">GND</text>
<text x="64.1" y="93.9">C?</text>
<text x="69.9" y="94.3" transform="rotate(-90 69.9 94.3)">100nF</text>
<text x="125" y="92.7">P?</text>
<text x="136.8" y="93.4">22pF</text>
<text x="216.5" y="90.2">NC</text>
<text x="216.5" y="92.7">GPIO6</text>
<text x="216.5" y="95.2">GPIO7</text>
<text x="240.3" y="95.2">RESERVED</text>
<text x="240.3" y="92.7">RESERVED</text>
<text x="241.9" y="90.2">UART_TX</text>
<text x="64.7" y="101.5">GND</text>
<text x="147" y="98.5">GND</text>
<text x="216.5" y="97.8">GPIO8</text>
<text x="216.5" y="100.3">GPIO9</text>
<text x="240.6" y="100.3">UART_RTS</text>
<text x="240.6" y="97.8">UART_CTS</text>
<text x="126.7" y="102.4" transform="rotate(-90 126.7 102.4)">GPIO_ADC</text>
<text x="216.5" y="102.9">GND</text>
<text x="246.1" y="102.9">GND</text>
<text x="158.3" y="110.1">VDD</text>
<text x="164.7" y="117.9">R?</text>
<text x="164.9" y="119.5">10K</text>
<text x="175.2" y="120">SW?</text>
<text x="169" y="124.8">SW_PUSH</text>
<text x="180.9" y="129.6">GND</text>
<text x="64.6" y="136.3">GND</text>
<text x="103.7" y="133.3">ATMEGA328-P</text>
<text x="119.7" y="149.4" transform="rotate(-90 119.7 149.4)">R?</text>
<text x="121.2" y="149.3" transform="rotate(-90 121.2 149.3)">0</text>
<text x="122.4" y="146.4">VDD</text>
<text x="159.6" y="147.4">VDD</text>
<text x="227.2" y="146.8" transform="rotate(-90 227.2 146.8)">LORA_PORT</text>
<text x="228.1" y="148.2">P?</text>
<text x="121.6" y="154.6">0</text>
<text x="114.2" y="160.2" transform="rotate(-90 114.2 160.2)">D?</text>
<text x="121.2" y="156.1">R?</text>
<text x="164" y="160.4" transform="rotate(-90 164 160.4)">D?</text>
<text x="110.1" y="162.6" transform="rotate(-90 110.1 162.6)">D_Small</text>
<text x="111.4" y="166.1" transform="rotate(-90 111.4 166.1)">D</text>
<text x="159.9" y="162.9" transform="rotate(-90 159.9 162.9)">D_Small</text>
<text x="161.2" y="166.4" transform="rotate(-90 161.2 166.4)">D</text>
<text x="95.2" y="169.8" transform="rotate(-90 95.2 169.8)">R?</text>
<text x="96.7" y="169.7" transform="rotate(-90 96.7 169.7)">1K</text>
<text x="105.9" y="170.3">G</text>
<text x="111.4" y="173.7" transform="rotate(-90 111.4 173.7)">S</text>
<text x="115.4" y="168.1">Q?</text>
<text x="145" y="170" transform="rotate(-90 145 170)">R?</text>
<text x="146.5" y="169.9" transform="rotate(-90 146.5 169.9)">1K</text>
<text x="155.7" y="170.6">G</text>
<text x="161.2" y="173.9" transform="rotate(-90 161.2 173.9)">S</text>
<text x="165.2" y="168.3">Q?</text>
<text x="24.1" y="176.7">PWR_FLAG</text>
<text x="37.3" y="176.9">PWR_FLAG</text>
<text x="48.3" y="177.6">VDD</text>
<text x="102.1" y="178.4">R?</text>
<text x="102.3" y="179.9">10K</text>
<text x="151.9" y="178.6">R?</text>
<text x="152.1" y="180.2">10K</text>
<text x="27.1" y="187.8">GND</text>
<text x="109.7" y="191">GND</text>
<text x="159.5" y="191.2">GND</text>
</g>
<text font-size="1.8" fill="#008400" x="37.7" y="33.9">0.1uF</text>
<g font-size="1.8" fill="#840084">
<text x="90.6" y="98.5">DIL28</text>
<text x="115.9" y="170">IRF540N</text>
<text x="116.3" y="171.9">TO-220</text>
<text x="165.7" y="170.3">IRF540N</text>
<text x="166.1" y="172.2">TO-220</text>
</g>
<g font-size="1.4" fill="#840000">
<text x="27.5" y="21.4">VIN</text>
<text x="119.7" y="33.1">MISO</text>
<text x="120.3" y="35.7">SCK</text>
<text x="137.2" y="35.7">MOSI</text>
<text x="171.6" y="35.5">DEBUG_TX</text>
<text x="177.4" y="32.1">RESET</text>
<text x="118.6" y="38.2">RESET</text>
<text x="171.7" y="38.2">DEBUG_RX</text>
<text x="207.2" y="51.9">GND</text>
<text x="259.5" y="55.7">GND</text>
<text x="71.6" y="69.6">7</text>
<text x="115.7" y="69.6">14</text>
<text x="206.7" y="68.4">GND</text>
<text x="206.9" y="71">VDD</text>
<text x="71.2" y="77.2">20</text>
<text x="115.7" y="72.1">15</text>
<text x="115.7" y="74.7">16</text>
<text x="115.7" y="77.2">17</text>
<text x="119" y="77.9">MOSI</text>
<text x="259.1" y="73.5">VDD</text>
<text x="115.7" y="79.8">18</text>
<text x="115.7" y="82.3">19</text>
<text x="119" y="83">SCK</text>
<text x="119" y="80.5">MISO</text>
<text x="171.6" y="83.5">ECHO</text>
<text x="171.6" y="81">TRIGG</text>
<text x="171.6" y="78.5">SEN_VDD</text>
<text x="258.6" y="78.6">GND</text>
<text x="71.2" y="84.8">21</text>
<text x="115.7" y="87.4">10</text>
<text x="116.1" y="84.8">9</text>
<text x="171.6" y="86.1">SEN_GND</text>
<text x="206" y="88.7">GND</text>
<text x="257.7" y="88.7">UART_RX</text>
<text x="259.5" y="86.2">GND</text>
<text x="115.7" y="91.2">23</text>
<text x="115.7" y="93.7">24</text>
<text x="257.7" y="91.3">UART_TX</text>
<text x="115.7" y="96.3">25</text>
<text x="115.7" y="98.8">26</text>
<text x="115.7" y="101.3">27</text>
<text x="115.7" y="103.9">28</text>
<text x="116.1" y="106.4">1</text>
<text x="206.9" y="104.2">GND</text>
<text x="260.8" y="104.2">GND</text>
<text x="116.1" y="110.2">2</text>
<text x="116.1" y="112.8">3</text>
<text x="119" y="113.5">DEBUG_TX</text>
<text x="119" y="111">DEBUG_RX</text>
<text x="120.9" y="108.4">RESET</text>
<text x="116.1" y="115.3">4</text>
<text x="116.1" y="117.9">5</text>
<text x="119" y="116">ECHO</text>
<text x="119" y="118.6">TRIGG</text>
<text x="71.2" y="125.5">22</text>
<text x="115.7" y="122.9">11</text>
<text x="115.7" y="125.5">12</text>
<text x="116.1" y="120.4">6</text>
<text x="119" y="121.1">SENSOR_SW</text>
<text x="119" y="123.7">LORA_SW</text>
<text x="156.8" y="122.5">RESET</text>
<text x="71.6" y="128">8</text>
<text x="115.7" y="128">13</text>
<text x="121.2" y="126.2">UART_RX</text>
<text x="121.2" y="128.7">UART_TX</text>
<text x="234.9" y="140.6">UART_RX</text>
<text x="234.9" y="143.1">UART_TX</text>
<text x="235" y="138">VDD</text>
<text x="235" y="145.6">GND</text>
<text x="98.2" y="155.3">SEN_VDD</text>
<text x="125.2" y="153">VIN</text>
<text x="151.6" y="155.5">VDD</text>
<text x="117" y="163.7">SEN_GND</text>
<text x="166.8" y="163.9">GND</text>
<text x="81" y="171">SENSOR_SW</text>
<text x="132.7" y="171.3">LORA_SW</text>
</g>
<g font-size="1.4" fill="#008484">
<text x="74.9" y="70.4">VCC</text>
<text x="96.9" y="70.4">(PCINT0/CLKO/ICP1)PB0</text>
<text x="74.9" y="78">AVCC</text>
<text x="96.5" y="78">(PCINT3/OC2A/MOSI)PB3</text>
<text x="98.2" y="75.4">(PCINT2/OC1B/SS)PB2</text>
<text x="100.5" y="72.9">(PCINT1/OC1A)PB1</text>
<text x="100.8" y="80.5">(PCINT4/MISO)PB4</text>
<text x="101.4" y="83.1">(PCINT5/SCK)PB5</text>
<text x="74.9" y="85.6">AREF</text>
<text x="94.8" y="85.6">(PCINT6/XTAL1/TOSC1)PB6</text>
<text x="94.8" y="88.1">(PCINT7/XTAL2/TOSC2)PB7</text>
<text x="100.6" y="91.9">(PCINT8/ADC0)PC0</text>
<text x="100.6" y="94.5">(PCINT9/ADC1)PC1</text>
<text x="99.8" y="97">(PCINT10/ADC2)PC2</text>
<text x="99.8" y="99.6">(PCINT11/ADC3)PC3</text>
<text x="96.4" y="102.1">(PCINT12/SDA/ADC4)PC4</text>
<text x="96.5" y="104.6">(PCINT13/SCL/ADC5)PC5</text>
<text x="98.9" y="107.2">(PCINT14/RESET)PC6</text>
<text x="100.6" y="111">(PCINT16/RXD)PD0</text>
<text x="100.8" y="113.5">(PCINT17/TXD)PD1</text>
<text x="96.2" y="118.6">(PCINT19/OC2B/INT1)PD3</text>
<text x="100.6" y="116.1">(PCINT18/INT0)PD2</text>
<text x="97.7" y="123.7">(PCINT21/OC0B/T1)PD5</text>
<text x="98.6" y="121.2">(PCINT20/XCK/T0)PD4</text>
<text x="74.9" y="128.8">GND</text>
<text x="74.9" y="126.2">GND</text>
<text x="96.1" y="126.2">(PCINT22/OC0A/AIN0)PD6</text>
<text x="100.4" y="128.8">(PCINT23/AIN1)PD7</text>
</g>
</svg>
